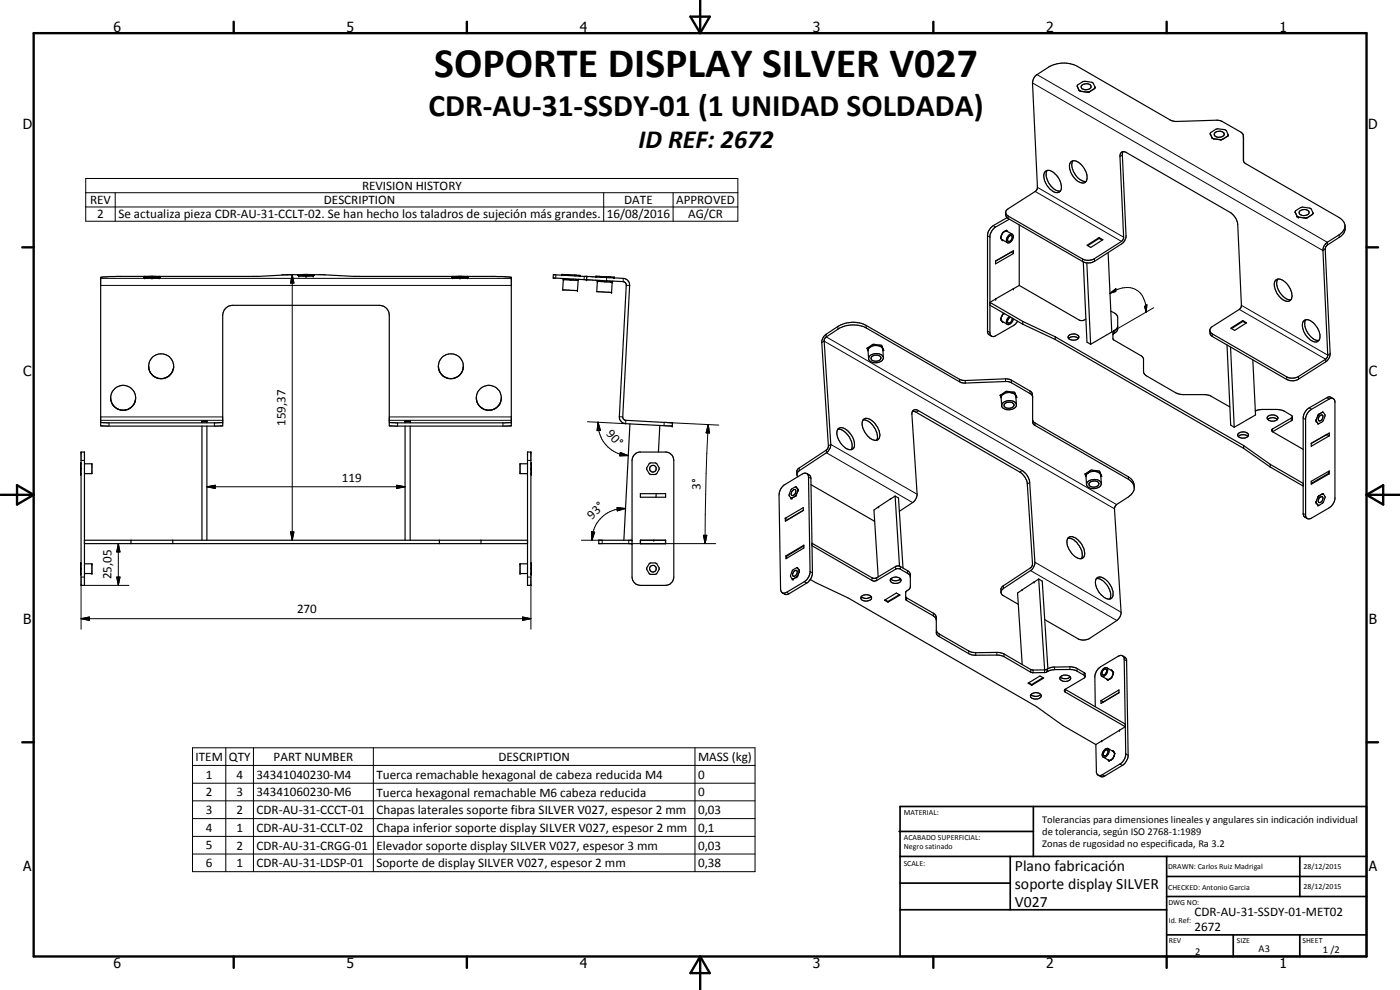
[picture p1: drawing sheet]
<svg xmlns="http://www.w3.org/2000/svg" width="420mm" height="297mm" viewBox="0 0 420 297" stroke-linecap="round" stroke-linejoin="round" font-family="sans-serif">
<g fill="none" stroke="#000" stroke-width=".35">
<path d="M323.3 25.8l.1-.3a3.7 3.7 0 0 1 4.7-.6l.6 1.3M323.3 25.8l.5 1.3M323.8 27.1l.5 .2M323.8 27.1h.1M324.3 27.3l2 .4M324.8 25.5a1.58 1.58 0 0 1 2.6 .7 1.84 1.84 0 0 1-2.9 0zM326.7 27.6l-.2 .1M327 27.6l-.7 .1M327 27.5l-.7 .2M327 27.5v.1M328.5 26.5l-1.5 1M328.5 26.5v.1"/>
<path d="M328.7 26.2l-.2 .4M328.7 26.2l-.2 .3M328.7 26.2h.1M364.6 39.8a1.77 1.77 0 0 1 2.8 .5 1.7 1.7 0 0 1-3 0zM313.7 51.5a1.94 1.94 0 0 1 2.9 .6 4.5 4.5 0 0 1 1.5 5.3l-.2 .2a3.1 3.1 0 0 1-3.6-1.8 3.9 3.9 0 0 1-.6-4.3zM314.3 51.1a5.1 5.1 0 0 0 2.4 5.8l.7 .4h.8M321.4 48.6a2.21 2.21 0 0 1 2.9 .6 4.6 4.6 0 0 1 1.5 5.4 2.09 2.09 0 0 1-2.9-.7 4.5 4.5 0 0 1-1.5-5.3zM322 48.3a4.7 4.7 0 0 0 1.1 4.7 3.7 3.7 0 0 0 2.9 1.4M337 45.5l-.2 1 1.1 24.2a3.1 3.1 0 0 1-1.3 2.5l-8.1 5.2-1.3 .5h-1M363.2 40.1l.2-.3a3.7 3.7 0 0 1 4.6-.6l.6 1.2M363.2 40.1l.6 1.3M363.8 41.4l.4 .2"/>
<path d="M363.8 41.4h.1M363.8 41.4l.4 .3M364.2 41.6l2.1 .4M364.2 41.6v.1M366.3 41.9v.1M366.6 41.9l-.1 .1M366.9 41.8l-.6 .1M366.9 41.8h.1M366.9 41.8l-.6 .2M368.5 40.8l-1.6 1M368.5 40.8v.1M368.5 40.9l-1.6 .9"/>
<path d="M368.6 40.4l-.1 .4M373.2 48l.1 .6 .6 .5 28 16.2a2.78 2.78 0 0 1 1.8 2.6 2.78 2.78 0 0 1-1.8 2.5l-3.6 2.3a2.99 2.99 0 0 0-1.3 2.5l1.5 31.5-.7 1.1-8.1 5.1a3.7 3.7 0 0 1-3.5 .2l-22.4-12.9a1.16 1.16 0 0 1-.7-1.1 1.16 1.16 0 0 1 .7-1.1l8.1-5.2 .6-.8-1-24.6a4.9 4.9 0 0 0-2.3-3.6l-31.1-18a1.2 1.2 0 0 0-1.4-.2 1.2 1.2 0 0 0-.6 1.4l1.1 24.5-.6 .9-8.1 5.2a4 4 0 0 1-3.6 .1l-22.4-12.9-.7-.9M373.2 40.7v.8M373.2 48.3l-.1-8-.7-.6-5.6-3.3-1.4-.3-12.4 .3-1.5-.2-28.3-16.3a9.1 9.1 0 0 0-8.5 .2l-3.5 2.3a3.1 3.1 0 0 0-1.3 2.5l1.4 31.7-.5 .8-8.7 5.6-.3 .6v1l.8 1 22.6 13.1 1 .2M300.4 71.5l.2 .3M300.6 70.6v1.2M300.6 71.8h.1M300.6 71.8v.1M300.6 71.9l1.7 .9M300.7 70.4l-.1 .2M300.7 72h.2M301.5 69.5l-.9 1.1"/>
<path d="M301.5 69.5h-.2M301.5 69.5l.5-.2 1.8 1M301.6 69.3l-.1 .2M302 69.1l.3 .3M302.2 65.3l-4.1 2.4a3.9 3.9 0 0 0-1.7 2.7v29.2l.3 .8 .9 .5M302.3 69.5l-.2-.4-1.2 .7-.6 1.6 .6 .8 .2-.1M302.7 70.6l.6-.4a.95 .95 0 0 1 .9 .7 .95 .95 0 0 1-.3 1 1.09 1.09 0 0 1-1.8 .7v-1zM302.7 71l.5-.3a.74 .74 0 0 1 .7 .6 .74 .74 0 0 1-.5 .8l-.3 .3a.63 .63 0 0 1-.8-.4 .63 .63 0 0 1 .3-.8zM302.9 65.8l-4.1 2.3a3.9 3.9 0 0 0-1.7 2.8v29.1a1.03 1.03 0 0 0 .6 .9 1.03 1.03 0 0 0 1.1-.1l5.6-3.3 1-1.1M303.5 75.6v.1M303.5 75.7l-4.7 2.7M303.5 75.7l.7 .4"/>
<path d="M304.2 76.1v-.9l-5.4 3.1M304.2 76.1l-5.4 3.1v-.9M305.9 67.5v18.1M325.1 78.6l1.1 24.1 1.1 .6M326.2 78.9l1.1 24.4M326.3 73.6l3.5-2.3 1.2 .6-3.6 2.4zM329.8 71.5l1 .6M329.8 71.5l-3.3 2.2M329.8 71.3v.2M332.6 75.8l1.1 23.8-6.4 3.7M389.2 64.9l.5 .3M389.7 65.2l2 .2"/>
<path d="M390.1 63.3a1.78 1.78 0 0 1 2.8 .5 1.7 1.7 0 0 1-3 0zM391.7 65.4h.1M392.1 65.4h-.1M392.4 65.3l-.7 .1M393.9 64.3l-1.5 1M394.1 63.9l-.2 .4M394.1 63.9l-.6-1.2-.4-.3a3.6 3.6 0 0 0-4.4 1l.5 1.5M403.6 67.7a3.1 3.1 0 0 1-1.7 3.5l-3.7 2.4-.5 .9 1.5 31.6a2.91 2.91 0 0 1-1.4 2.5l-8.1 5.1a3.6 3.6 0 0 1-3.5 .2l-22.4-12.9-.5-.6-.2-1.3M43.1 83.1l.3-.2h1.9h2.5l.3 .2M43.1 83.1h.3M43.1 83.1v.1M43.1 83.2h.3"/>
<path d="M43.1 83.2l.3 .1M43.3 83.3h4.5M43.3 83.3h.1M43.3 83.2l.1 .1M43.4 83.1v.1M43.4 83.1l1.9 .1M43.4 83.2h1.9M43.5 82.9l-10.6 .1-2.7 .3 .1 44.5h36.5v-33.2a3 3 0 0 1 3-3h44a3 3 0 0 1 3 3l.1 33.2h36.5v-44.6l-2.6-.2-10.6-.1M44.1 83h3M44.1 83h.1M44.1 83h2.9M45.3 83.2h.1"/>
<path d="M45.4 83.2l.3 .2M45.8 83.2l-.1 .2M45.9 83.2h-.6M45.9 83.2h.1M47 83h.1M47.7 82.9h29.8l14-.6 14.6 .6h29.9M47.7 83.3h.1M47.7 83.3l-2 .1M47.8 83.1v.1M47.8 83.2h.2M47.8 83.1h.3M47.8 83.1l-1.9 .1"/>
<path d="M47.8 83.2h-1.9M47.8 83.3h.1M47.8 83.2l-.1 .1M48 83.2l-.2 .1M48.1 83.1l-.1 .1M89.4 82.5l.3 .1M89.4 82.4v.2M89.4 82.6h.3M89.4 82.6l.2 .2M89.6 82.8h4.5M89.6 82.7v.1M89.6 82.6l.1 .2"/>
<path d="M89.6 82.8h.1M89.7 82.6l1.8 .1M89.7 82.6h.1M89.7 82.8h2M90.3 82.5h3l-1.2 .1M90.3 82.5h.1M90.4 82.5l1.1 .1M91.5 82.6h.6M91.5 82.6v.1M91.5 82.7h.1M91.6 82.7h.4M91.6 82.7l.1 .1"/>
<path d="M91.7 82.8h.3M92 82.7v.1M92.1 82.6v.1M92.1 82.7h-.1M93.3 82.5h-.1M93.9 82.8h.2M93.9 82.8h-1.9M94 82.6h.3M94 82.6l-1.9 .1M94 82.6h.1M94.1 82.7v.1M94.1 82.6l-.2 .2"/>
<path d="M94.3 82.6l-.2 .2M94.3 82.5l-.3 .1M94.3 82.4v.2M135.6 83.1l.3-.2h1.9h2.5l.3 .2M135.6 83.1h.3M135.6 83.1v.1M135.6 83.2h.3M135.6 83.2l.2 .1M135.8 83.3h4.5M135.8 83.3h.1M135.8 83.2v.1M135.9 83.1l1.9 .1"/>
<path d="M135.9 83.1v.1M135.9 83.2h1.9M136.6 83l3 .1zM137.8 83.2h.1M137.9 83.2l.3 .2M138.2 83.2v.2M138.4 83.2h-.6M138.4 83.2h.1M140.2 83.3h.1M140.2 83.3l-2 .1M140.3 83.1v.1M140.3 83.2h.2"/>
<path d="M140.3 83.1h.3M140.3 83.1l-1.9 .1M140.3 83.2h-1.9M140.3 83.3h.1M140.4 83.2l-.2 .1M140.5 83.2l-.2 .1M140.6 83.1l-.1 .1M166.1 82.4l21 1.1a2.03 2.03 0 0 1 1.9 2.1l-2.1 39.7 .7 .8 14.2 .8-.1 .9-13.9-.7a2.06 2.06 0 0 1-1.9-2.1l2-39.9-.3-.3-.6-.3-21-1.1zM168.6 82.4h.1M168.6 82.4l.3 .1M168.6 82.3v.1M168.6 82.4l1.1 .1"/>
<path d="M168.6 82.3l1.1 .1M169.1 83.9h.2M169.1 83.9l-.2 3.1 4.4 .2 .2-3.1M169.1 83.9l-.2-.3 .4 .3M169.3 83.9l4.2 .2M169.7 82.4v.1M169.8 83.6l-.5 .3M170.1 82.5h-.3l.2 .1M170.1 82.5l.1 .1M170.3 82.4l-.6 .1M170.3 82.4l2.1 .1M170.3 82.4v.1"/>
<path d="M170.3 82.5l2.1 .1M170.3 82.5h-.2M170.4 83.7l.9 .3M172.2 83.7l-.7 .3M172.4 82.5l.6 .1M172.4 82.5v.1M172.4 82.6h.1M172.5 82.6h.5M172.5 82.6v.2M172.8 83.8l.3 .3M172.9 82.6l-.2 .2M173 82.6l1.1 .1"/>
<path d="M173 82.6h.1M173.6 83.8l-.4 .3M173.7 83.8l-.2 .3M174.1 82.6l-.3 .2M176.1 82.9v1M178.8 82.9h.1M178.9 82.9l1 .1M178.9 82.9l.2 .2M179.1 84.1l.2 .3M179.1 84.1l.4 .3M179.3 84.4l-.2 3.1 4.2 .3h.2l.2-3.2M179.3 84.4h.1"/>
<path d="M179.5 84.4l.1 .1M179.6 84.5h1.9M179.9 83h.6M179.9 83h.1M180 83l.4 .1M180 84.2l-.4 .3M180 83l.2 .2M180.4 83.1v.1M180.5 83l2.2 .1M180.5 83h.1M180.5 83l-.1 .1M180.6 84.2l.9 .3"/>
<path d="M181.5 84.5l2.2 .1M182.4 84.3l-.9 .2M182.7 83.1h.5M182.7 83.1h.1M182.7 83.1l.1 .1M182.8 83.2h.4M182.8 83.2l-.1 .1M183 84.3l.3 .3M183.1 83.2l-.2 .1M183.2 83.1l1.1 .1M183.2 83.1v.1M183.2 83.2h1.1"/>
<path d="M183.5 84.6l.4-.2-.2 .2M184.3 83.2h.1M184.3 83.2l-.2 .2M297.1 91.6l9.8 5.7M298.8 89.7l-1.7 1 9.8 5.7M300.4 96.1l.2 .2M300.6 95l.7-1-.4 .3-.6 1.5 .6 .9 .2-.1M300.6 96.3v.1M300.6 95v1.3M300.6 95l-.1 .2M300.6 94.9v.1M300.6 96.4h.1"/>
<path d="M300.6 96.4l1.7 .9M300.7 96.5h.2M302.9 94.9a1.79 1.79 0 0 0-.6 2.4M303.3 95.2a1.27 1.27 0 0 0-.7 1.7 1.25 1.25 0 0 0 1.1-1.5M304.1 95.6a1.8 1.8 0 0 1-1.8 1.7M304.2 86.6l-5.4 3.1M305.9 85.6l18 10.5 1 .1 1-.5M305.9 85.6l-1.8 1.1M306.9 96.4l9.8 4.6M306.9 97.3l9.8 4.6M306.9 96.4v.9M333.4 93.3l1.4 .8 .6 .9v3.7a2.17 2.17 0 0 1-1.3 1.5l-.1 .3"/>
<path d="M335.4 97.9l-.2 .7-1.2 .9 .1 2.4 8.7 5.1 .4 .7v3.8l.6 1.1 9.4 5.4 1.8 .4h6.8l1.1 .2 6.2 3.5M369.4 98.5l3.6-2.3 1.1 .7-3.6 2.2zM373 96.4l.9 .5M373 96.4l-3.4 2.2M373 96.2v.2M382.9 84.1a2.79 2.79 0 0 1 3.5 1.3 4.5 4.5 0 0 1 1.1 4.4 2.25 2.25 0 0 1-3.4-.7 4.4 4.4 0 0 1-1.2-5zM383.5 83.7a5 5 0 0 0 3.4 6.3l.5-.1M391.3 96.3l.2-.2a3.1 3.1 0 0 1 3.6 1.9 3.4 3.4 0 0 1 .4 4.4 2.38 2.38 0 0 1-3-1.1 4.2 4.2 0 0 1-1.2-5zM391.9 95.9a5.2 5.2 0 0 0 2.7 6l1.2 .3M44.6 109.9a3.8 3.8 0 0 1 4-3.7 3.8 3.8 0 0 1 3.5 4.2M44.6 109.9l.1 .5M44.7 110.3l.4 1.4 .9 1.1"/>
<path d="M45.6 112.4l.4 .3M46 112.8l.3 .2M46.3 113l.9 .5M46.4 113l.8 .4M47.2 113.4l1.9 .1M47.2 113.5l.5 .1M49.5 113.4l-.4 .2M50.4 113l-.9 .5M50.4 113l-.9 .4M51.1 112.4l-.7 .6M51.8 111.3l-.7 1.1M52 110.8l-.2 .5"/>
<path d="M52.1 110.3l-.3 1M131.6 109.9a3.7 3.7 0 0 1 3.7-3.7 3.7 3.7 0 0 1 3.8 3.7M131.6 109.9l.1 .9M131.6 110.3l.1 .5M131.7 110.8l.9 1.6M132.6 112.4l.7 .6M133.3 113l.8 .5M133.3 113l.8 .4M134.1 113.5l1 .1M134.1 113.4l1 .2M135.1 113.6h.4M136.5 113.5l-1 .1"/>
<path d="M136.5 113.4l-1 .2M137.3 113l-.8 .5M137.3 113l-.8 .4M137.7 112.8l-.4 .2M138.3 112.1l-.6 .7M138.3 112.1l-.6 .6M139 110.8l-.7 1.3M139 110.3l-.1 .5M139.1 109.9l-.1 .9M260.3 104.4l.2 .8M260.4 104.9l-.2-.4 1.8-1.2 2.6 .3 .6 1.5-.2 .2M260.5 105.2l.1 .1"/>
<path d="M260.5 105.2l.2 2.4M261.2 106.6a2.76 2.76 0 0 1 3.9 .6 2.47 2.47 0 0 1-3.8 1.3 1.05 1.05 0 0 1-.1-1.9zM261.7 107a1.56 1.56 0 0 1 2.7 .6 1.72 1.72 0 0 1-3-.1zM261.8 103.4l-.6 .7-.7 .2M262.4 103.3l.3 .2a2.52 2.52 0 0 1 2.3 1.4l.1 2.4M264.2 103.5l-1.9 .2a1.87 1.87 0 0 0-1.8 1.5M264.6 103.7l.5 1.2-.1 .3M300.2 118.5l.3 .9M300.3 119l-.2-.4 1.9-1.2 2.5 .3 .7 1.5-.3 .2M301.7 117.5l-1.2 1.5 .1 2.7M302.3 117.4l.3 .2a3.5 3.5 0 0 1 2.2 1.1M304.1 117.6l-.2 .1a6.8 6.8 0 0 0-3.5 .7"/>
<path d="M304.5 117.8l.3 .9M304.8 118.7l.1 .1M304.9 118.8l.2 .2M304.9 118.9l.1 2.6M305.1 119l-.2 .3M309.9 119.1l-.1-1-.4-.6-6.7-3.8-13 .5-1.5-.3-28.3-16.3a8.7 8.7 0 0 0-8.5 .4l-3.5 2.3a3.1 3.1 0 0 0-1.3 2.5l2 31.2-.6 1-8.4 5.6-.4 .6v1.2M316.7 101l56.5 32.7M316.7 101.9l56.5 32.6M316.7 101v.9M320.7 100.8a1.99 1.99 0 0 1 3.1 .3 1.87 1.87 0 0 1-3.3 0zM320.7 101.6a2.15 2.15 0 0 1 2.9 0M368.2 103.5l1.1 24.1 1.1 .6"/>
<path d="M369.3 104.1l1.1 24.1M376 108l.8 16.5-1.4 .8M400.1 119.6l-.9-.5h-.6l-5.7 3.3a4 4 0 0 0-1.8 2.7v29.2l.2 .6 1 .7M24.2 139.1v-.2v3.5v-.3M24.3 135.6h1v40h-1zM25.3 139.1h2.3v3h-2.3M30.2 126.7h36.6M33.3 120.3l.4 .9M33.7 121.2a3.8 3.8 0 0 1 3.3-5.6 3.8 3.8 0 0 1 3.2 5.6M33.7 121.2l.5 .7M34.2 121.9l1.2 .9M34.2 121.9l1.2 .8"/>
<path d="M35.4 122.8l1.3 .3 1.9-.3M35.4 122.7a3.8 3.8 0 0 0 3.2 0M39.7 121.9l-1.1 .9M39.7 121.9l-1.1 .8M40.2 121.2l-.5 .7M40.6 120.3l-.4 .9M60.5 126.3h1.6v.2h-1.6zM60.6 127.8v34.3M62.1 127.8v34.3M116.8 126.7h36.6M121.5 126.3h1.6v.2h-1.6zM121.6 127.8v34.3"/>
<path d="M123.1 127.8v34.3M143.1 120.3l.3 .9M143.4 121.2a3.8 3.8 0 0 1 3.3-5.6 3.8 3.8 0 0 1 3.3 5.6M143.4 121.2l.6 .7M144 121.9l1.1 .9M144 121.9l1.1 .8M145.1 122.7l1.4 .4 1.8-.4M145.1 122.8l1.4 .3 1.8-.3M149.4 121.9l-1.1 .9M149.4 121.9l-1.1 .8M150 121.2l-.6 .7M150.3 120.3l-.3 .9"/>
<path d="M158.3 139.1h-2.2v3h2.2M158.3 135.6h1v40h-1zM159.5 139.1v-.2v3.5v-.3M189 127.2l-1.8 34.9M190.3 136.5l.5-.5 1-.4h8.3a2.57 2.57 0 0 1 2.1 2.5v35a2.46 2.46 0 0 1-2.5 2.5h-7.5a2.59 2.59 0 0 1-2.5-2.5v-35zM198 127.6l-.4 8M251.4 128.8a5 5 0 0 1 4.4 5l-.3 1.1M251.5 128.7a2.21 2.21 0 0 1 3 .6 5.1 5.1 0 0 1 1.7 5.1 1.84 1.84 0 0 1-2.7-.2 4.7 4.7 0 0 1-2-5.5zM259 126a5.3 5.3 0 0 1 4.3 4.9l-.3 1.2M259.1 125.9a2.35 2.35 0 0 1 3.2 .9 5 5 0 0 1 1.6 4.5 1.39 1.39 0 0 1-2.2 .6 5.3 5.3 0 0 1-2.7-5.8zM273.8 123.4l.8 .1 31.5 18.1a5 5 0 0 1 2.2 3.6l1.6 24.2-.7 1-8.3 5.5-.5 .6v1.3M300.9 120.9a2.7 2.7 0 0 1 4.1 .4 1.74 1.74 0 0 1-2.1 1.6 1.79 1.79 0 0 1-2.3-1.5z"/>
<path d="M301.6 121.1a1.92 1.92 0 0 1 2.7 .2 1.68 1.68 0 0 1-1.3 1.2 1.68 1.68 0 0 1-1.6-.7zM309.9 126.1l.4 .6 28.3 16.3 1.5 1.4 .3 1.8M371.6 130.9a2.3 2.3 0 0 1 3 0M371.7 130a1.78 1.78 0 0 1 3 .6 1.91 1.91 0 0 1-3.3-.1zM373.2 133.7l8 5.6M373.2 134.5l8 5.6M373.2 133.7v.8M375.4 125.3l-5 2.9M376.7 123.3l2-.4h4.6a6.7 6.7 0 0 1 4.3 1.7l.2 .4-.1 1.2-5.8 3.3M380.4 125.9a2.28 2.28 0 0 1 3 0M380.6 124.9a1.91 1.91 0 0 1 2.9 .6 1.91 1.91 0 0 1-3.2-.1zM381.2 139.3l9.9 5.7"/>
<path d="M381.2 139.3v.8M381.9 129.5l9.2 5.3M387.8 125.1l-6 3.7-.2 .4 .3 .3M392.8 123.4l6.1-3.6a1.06 1.06 0 0 1 1.1-.2 1.06 1.06 0 0 1 .6 .9v29.1a4 4 0 0 1-1.7 2.8l-5.3 3a1.06 1.06 0 0 1-1.1 .2 1.06 1.06 0 0 1-.7-.9v-29.1l.3-1zM395.8 124.3l-.2 .3M396 124.8l.7-.3a1.01 1.01 0 0 1 .2 1.2 1.01 1.01 0 0 1-1.1 .5l-.2-.5zM396.9 123.7l-1.1 .6M397.1 123.7h.1M397.2 123.7l.5 .8v.3a2.58 2.58 0 0 1-2 2.3l-.7-.7 .6-1.8M397.2 123.7h-.4l-1 .6M398.9 130.8v-.9l-5.4 3.1M398.9 130.8l-5.4 3.1v-.9"/>
<path d="M398.9 130.8l-.7-.5-4.7 2.8M24.2 140.4v.4M159.5 140.4v.4M192.2 148.1h7.6v1.1h-7.6zM196.9 148.1v1.1M234.8 146l6-3.8a1.09 1.09 0 0 1 1.3-.2 1.09 1.09 0 0 1 .5 1.2l.5 28.2a3.9 3.9 0 0 1-1.7 3.1l-5.3 3.2a1.09 1.09 0 0 1-1.2 .2 1.09 1.09 0 0 1-.6-1.1l-.5-28.3 .3-1.3zM235.7 155.5l.7 .4M236.4 155.9v.1M237.4 149.5h.2M237.4 149.5h.1M237.5 149.5h.1M237.6 149.5h.1"/>
<path d="M237.8 147.2l.7-.3a1.09 1.09 0 0 1-.6 1.8 .59 .59 0 0 1-.5-.4 .59 .59 0 0 1 .2-.7zM238.7 148.8l-1.1 .7M238.7 148.8v.1M239 148.5l-.3 .4M239 148.5l-.2 .2M239.2 142.4l.3-.8 .4-.4 8.1-5.4a3.5 3.5 0 0 0 1.3-2.5l-2-31.4 .5-.7 3.7-2.4a8.8 8.8 0 0 1 8.5-.4l28.5 16.4 1.2 .1 12.8-.4 1.1 .4 5.8 3.3 .4 .5 .1 7.9 .3 .8 28.5 16.4a2.75 2.75 0 0 1 1.7 2.4 2.75 2.75 0 0 1-1.4 2.6l-3.9 2.6-.6 1 2 31.3a3.1 3.1 0 0 1-1.3 2.5l-8.1 5.3a3.8 3.8 0 0 1-3.3 .3l-10.2-5.9M239.2 142.4l.3 .6M239.5 146.8l-.6-.7h-.2a2.57 2.57 0 0 0-1.9 2.7l.6 .7M239.5 147.2l-.5 1.3M239.5 146.8v.4M239.5 146.8v.2M239.5 147.1v.1"/>
<path d="M241.1 153.2v-.9l-5.4 3.2M241.1 153.2l-5.4 3.2v-.9M241.1 153.1l-4.7 2.8M242.1 142.1l.9 .5 .4 1 .4 28.3a3.9 3.9 0 0 1-1.7 3.1l-5.6 3.3-.8 .1-.9-.5M243.4 145.4l19.1 11M267.2 149.7v.1M267.2 149.7l-4.9 3.3 1.3 20.1M267.2 149.7h.1M268.6 148.8l-1.4 1M268.6 148.8l1.1 .6 1.3 21M268.6 148.8l1.3 21M269.9 153.4l4-2.6a3.1 3.1 0 0 0 1.3-2.5l-1.5-24a1.18 1.18 0 0 1 .5-1.3 1.18 1.18 0 0 1 1.5 .2l31 18a4.9 4.9 0 0 1 2.3 3.6l1.6 23.9a3.1 3.1 0 0 1-1.3 2.5l-8.2 5.4a1.17 1.17 0 0 0-.7 1.1 1.17 1.17 0 0 0 .7 1l4.5 2.6"/>
<path d="M325.7 142.2l.3 .8M325.8 142.6l-.2-.4 1.9-1.2 2.5 .4 .7 1.5-.3 .1M326.3 144.7a2.78 2.78 0 0 1 4.2 .2 1.65 1.65 0 0 1-2 1.7 1.63 1.63 0 0 1-2.3-1.7zM327 144.8a1.84 1.84 0 0 1 2.8 .3 1.61 1.61 0 0 1-1.5 1.1 1.61 1.61 0 0 1-1.5-1zM327.2 141.2l-.6 .7-.7 .2M327.8 141.1l.9 .3M328.7 141.4a2.37 2.37 0 0 0-2.8 1.5l.2 2.5M328.7 141.4l.9 .3 .6 .5M329.6 141.3l-.9 .1M330 141.4l.2 .8M330.2 142.2l.2 .3M330.4 142.5l.1 .1"/>
<path d="M330.4 142.5l.1 2.6M330.5 142.6v.1M330.5 142.7l-.1 .3M381.2 140.1l9.9 5.7M393.5 144.4l5.4-3.1v.9l-5.4 3.1zM395.8 148.8l-.2 .3M396.1 149.3l.6-.3a1.02 1.02 0 0 1 .1 1.2 1.02 1.02 0 0 1-1.1 .5l-.1-.6zM396.8 148.2h.4l.5 .8v.4a2.58 2.58 0 0 1-2 2.2l-.7-.7 .6-1.8M396.8 148.2l-1 .6M396.9 148.2l-1.1 .6M396.9 148.2h.1M396.9 148.2h-.1"/>
<path d="M398.7 141.4v.7l-5.2 2.9M398.7 142l.2 .2M24.2 169.1v-.2v3.4v-.2M24.2 170.4v.5M25.3 162.1h133M25.3 163.1h133M25.3 169.2h2.3v2.9h-2.3M39.3 162.1v1M51.8 162.1v1M131.9 162.1v1M144.3 162.1v1M158.3 169.2h-2.2v2.9h2.2"/>
<path d="M159.5 169.1v-.2v3.4v-.2M159.5 170.4v.5M189.7 162.1h-10v1h10M192.2 162.1h7.6l-.1 1h-7.5zM192.2 162.1v1M235.9 166.8l5.3-3.2v.8l-5.3 3.2zM235.9 166.8l.2 .1M237.8 173.7h.3M237.8 173.7l.1 .1M238.1 173.7l-.1 .1M238.3 171.4l.7-.3a1.01 1.01 0 0 1 .1 1.2 1.01 1.01 0 0 1-1.2 .5v-.5zM239.1 173.1l-1 .6"/>
<path d="M239.4 172.8l-.3 .3M239.8 171.1l.1 .3M239.8 171.1l-.5-.8h-.3a2.6 2.6 0 0 0-1.7 2.7l.5 .7M239.9 171.4l-.5 1.4M241.2 163.8l-5.1 3.1v.6M243.2 173.9l11.3 5.5 56.6 32.6 7.9 5.7 9.9 5.7M258.6 178.9a1.78 1.78 0 0 1 3 .6 1.99 1.99 0 0 1-3.3 .1zM261.4 179a2.27 2.27 0 0 1-2.9 0M265.6 180l.9 .5M267.3 173.7a2.05 2.05 0 0 1 3.1 .3 1.83 1.83 0 0 1-1.6 1.1 1.83 1.83 0 0 1-1.6-1zM269.9 178.4l-3.4 2.1M270.2 173.6v.1"/>
<path d="M270.3 173.7a2.19 2.19 0 0 1-3 0M271.8 179.1l8.8 5.2 .4 .9v4.8l.4 .7 9.3 5.4 1.7 .5h7.2l1.1 .2 9.1 5h3.8l1.4-.6 1.5-.3h5.4l1 .3 2.8 1.7M273.2 173l-.4-.7-.5-.3-2.3-1.3-.8-.1-6.1 3.6-1 .1-18.4-10.6v-.7l18.2 10.5 1.2-.1 5.8-3.5 .9-.1 2.5 1.4 .7 .5 .2 .7v3.7l-.4 .7-1 .8 .1 2.4 8.2 4.8 .6 .5 .3 .8M306.8 177l-1.4 .9 1.4 21.5M311.7 173.7l-4.9 3.3M311.7 173.7l1.1 .7 1.7 26.2M311.7 173.7l1.8 27.3M320.5 161.5a5 5 0 0 1 4.2 4.2l.1 1.1-.3 .8M320.6 161.3a2.28 2.28 0 0 1 3.2 1 4.3 4.3 0 0 1 1.4 5 2.66 2.66 0 0 1-3.6-1.3 3.9 3.9 0 0 1-1-4.7zM329 173.6a4.7 4.7 0 0 1 4.2 3.8l.2 1.2-.3 1.1M329.1 173.5l.2-.2a2.89 2.89 0 0 1 3.4 1.5 5 5 0 0 1 1.1 4.4 1.67 1.67 0 0 1-2.7-.2 5 5 0 0 1-2.1-5.3zM265.5 180.1l3.5-2.2 1.1 .7-3.6 2.1z"/>
<path d="M266.5 180.5v.2M281 189.1l.8 1.1 9.2 5.3 1.8 .3 6.8-.1 1.1 .3 9 5h4.1l2.3-.8 5.4-.1 1.7 .5 2.4 1.4 .1 1.1-.3 .4-5.7 3.3-.3 .4 .2 .4 18.1 10.5M336.9 196.8l.9 .5 .3 .7 .5 28.6a4.1 4.1 0 0 1-1.8 3.1l-5.5 3.3h-.9l-.8-.4M308.6 205l3.5-2.2 1.1 .7-3.5 2.1zM308.7 204.9l.9 .5M309.4 208.4a2.2 2.2 0 0 1 2.9 0 .91 .91 0 0 1 0 1 .91 .91 0 0 1-.9 .3 1.4 1.4 0 0 1-2.1-1.1zM309.6 205.4l.1 .2M312.3 208.4a2.15 2.15 0 0 1-2.9 0M313 203.3l-3.4 2.1M319.7 206.8l18 10.5v.8M321.2 203.1a2.27 2.27 0 0 1-3 0M321.2 203.1a2.25 2.25 0 0 0-3 0"/>
<path d="M321.2 203.1a1.04 1.04 0 0 1-.2 1.1 1.04 1.04 0 0 1-1.1 .3 1.36 1.36 0 0 1-1.8-1.2l.1-.2M328.7 212l-.1-8.8a3.9 3.9 0 0 1 1.7-3.1l5.3-3.2a1.08 1.08 0 0 1 1.2-.1 1.08 1.08 0 0 1 .6 1.1l.5 28.3a3.6 3.6 0 0 1-1.8 3l-5.3 3.3a1.08 1.08 0 0 1-1.2 .1 1.08 1.08 0 0 1-.6-1.1l-.1-8.1M330.4 210.2l.7 .4M330.7 202.9l1.6 .9h.7M330.9 200.9a.89 .89 0 0 1 1.5-.2 1.85 1.85 0 0 1-1.7 2.2 1.35 1.35 0 0 1 .2-2zM331.1 210.6v.1M331.2 201a.56 .56 0 0 1 .9-.1 .56 .56 0 0 1-.1 .8 .7 .7 0 0 1-.4 .7 .7 .7 0 0 1-.9-.2v-.4zM332.2 200.3l1.6 1M333 203.8h-.1M333.2 203.7l-.2 .1M333.4 201.1l.2-.1 .6 .8-.5 1.6-1.3 .7-.3-.3 .4 .3M333.6 201.2h.1"/>
<path d="M333.8 201.3h.1M333.8 201.3l.1 .1M333.9 201.4v1.2M333.9 201.4l.2 .2M333.9 202.6l-.9 1.2M333.9 202.6v.2M334 202.4l-.1 .2M335.8 207.8l-4.7 2.8M335.8 207.9v-.9l-5.4 3.2M335.8 207.9l-5.4 3.2v-.9M335.9 219.1h.1M336 219.1l-5.4 3.2"/>
<path d="M337.7 218.1l-1.8 1M330.7 222.3l-1.8 1.1M331.3 225.2l.4-.4a.72 .72 0 0 1 1-.1 .72 .72 0 0 1 .1 1 1.4 1.4 0 0 1-1.8 1.4l-.2-.9zM331.5 225.4a.54 .54 0 0 1 .5-.5 .54 .54 0 0 1 .5 .4 .98 .98 0 0 1-.2 1.1 .98 .98 0 0 1-1.1 .2zM332.6 224.6l1.6 1M332.6 228l.3 .3M333.6 227.9l-.3 .2M333.8 225.3l.2-.1 .6 .9-.6 1.5-1.2 .8-.2-.4M334 225.4h.2M334.2 225.6l.3 .2M334.2 225.5l.3 .7-.2 .7M334.3 226.9a1.54 1.54 0 0 1-1.6 1.2l-1.6-.9"/>
<path d="M334.3 226.9v.1M334.4 226.7l-.1 .2"/>
<circle cx="195.9" cy="140.6" r="1.88"/>
<circle cx="196" cy="140.6" r="1"/>
<circle cx="195.9" cy="170.6" r="1.88"/>
<circle cx="196" cy="170.6" r="1"/>
</g>
<g fill="#000">
<circle cx="363.2" cy="40.1" r=".18"/>
<circle cx="388.7" cy="63.6" r=".18"/>
<circle cx="389.2" cy="64.9" r=".18"/>
<circle cx="389.7" cy="65.2" r=".18"/>
<circle cx="43.4" cy="83.3" r=".18"/>
<circle cx="43.5" cy="83.3" r=".18"/>
<circle cx="45.5" cy="83.4" r=".18"/>
<circle cx="45.7" cy="83.4" r=".18"/>
<circle cx="47.7" cy="83.3" r=".18"/>
<circle cx="47.8" cy="83.3" r=".18"/>
<circle cx="89.6" cy="82.8" r=".18"/>
<circle cx="89.7" cy="82.8" r=".18"/>
<circle cx="91.7" cy="82.8" r=".18"/>
<circle cx="92" cy="82.8" r=".18"/>
<circle cx="93.9" cy="82.8" r=".18"/>
<circle cx="94.1" cy="82.8" r=".18"/>
<circle cx="135.8" cy="83.3" r=".18"/>
<circle cx="136" cy="83.3" r=".18"/>
<circle cx="136.6" cy="83.1" r=".18"/>
<circle cx="138" cy="83.4" r=".18"/>
<circle cx="138.2" cy="83.4" r=".18"/>
<circle cx="140.2" cy="83.3" r=".18"/>
<circle cx="140.3" cy="83.3" r=".18"/>
<circle cx="168.6" cy="82.4" r=".18"/>
<circle cx="169.1" cy="83.9" r=".18"/>
<circle cx="173.3" cy="87.2" r=".18"/>
<circle cx="174.1" cy="82.6" r=".18"/>
<circle cx="174.1" cy="82.7" r=".18"/>
<circle cx="176.1" cy="83.9" r=".18"/>
<circle cx="176.1" cy="82.9" r=".18"/>
<circle cx="178.8" cy="83" r=".18"/>
<circle cx="179.3" cy="84.4" r=".18"/>
<circle cx="183.5" cy="87.8" r=".18"/>
<circle cx="183.7" cy="84.6" r=".18"/>
<circle cx="184.3" cy="83.2" r=".18"/>
<circle cx="298.8" cy="89.7" r=".18"/>
<circle cx="301.3" cy="94" r=".18"/>
<circle cx="304.1" cy="86.7" r=".18"/>
<circle cx="304.2" cy="86.6" r=".18"/>
<circle cx="24.2" cy="139.1" r=".18"/>
<circle cx="24.2" cy="138.9" r=".18"/>
<circle cx="24.3" cy="135.6" r=".18"/>
<circle cx="25.3" cy="135.6" r=".18"/>
<circle cx="30.2" cy="126.1" r=".18"/>
<circle cx="60.6" cy="126.5" r=".18"/>
<circle cx="62.1" cy="126.5" r=".18"/>
<circle cx="66.8" cy="126.7" r=".18"/>
<circle cx="66.8" cy="126.1" r=".18"/>
<circle cx="116.8" cy="126.1" r=".18"/>
<circle cx="121.6" cy="126.5" r=".18"/>
<circle cx="123.1" cy="126.5" r=".18"/>
<circle cx="153.4" cy="126.1" r=".18"/>
<circle cx="153.4" cy="126.7" r=".18"/>
<circle cx="158.3" cy="135.6" r=".18"/>
<circle cx="159.3" cy="135.6" r=".18"/>
<circle cx="159.5" cy="138.9" r=".18"/>
<circle cx="159.5" cy="139.1" r=".18"/>
<circle cx="201.7" cy="127.8" r=".18"/>
<circle cx="395" cy="126" r=".18"/>
<circle cx="395" cy="126.4" r=".18"/>
<circle cx="395.6" cy="124.6" r=".18"/>
<circle cx="395.6" cy="127.1" r=".18"/>
<circle cx="395.8" cy="124.3" r=".18"/>
<circle cx="398.2" cy="130.3" r=".18"/>
<circle cx="24.2" cy="140.4" r=".18"/>
<circle cx="24.2" cy="140.8" r=".18"/>
<circle cx="24.2" cy="142.4" r=".18"/>
<circle cx="24.2" cy="142.1" r=".18"/>
<circle cx="159.5" cy="140.4" r=".18"/>
<circle cx="159.5" cy="142.4" r=".18"/>
<circle cx="159.5" cy="140.8" r=".18"/>
<circle cx="159.5" cy="142.1" r=".18"/>
<circle cx="237.4" cy="149.5" r=".18"/>
<circle cx="237.6" cy="149.5" r=".18"/>
<circle cx="238.9" cy="146.1" r=".18"/>
<circle cx="239" cy="148.5" r=".18"/>
<circle cx="239.5" cy="146.8" r=".18"/>
<circle cx="239.5" cy="147.2" r=".18"/>
<circle cx="263.7" cy="152.1" r=".18"/>
<circle cx="395" cy="150.9" r=".18"/>
<circle cx="395" cy="150.5" r=".18"/>
<circle cx="395.6" cy="151.6" r=".18"/>
<circle cx="395.6" cy="149.1" r=".18"/>
<circle cx="395.8" cy="148.8" r=".18"/>
<circle cx="24.2" cy="168.9" r=".18"/>
<circle cx="24.2" cy="170.4" r=".18"/>
<circle cx="24.2" cy="172.3" r=".18"/>
<circle cx="24.2" cy="172.1" r=".18"/>
<circle cx="24.2" cy="169.1" r=".18"/>
<circle cx="24.2" cy="170.9" r=".18"/>
<circle cx="27.6" cy="172.1" r=".18"/>
<circle cx="27.6" cy="169.2" r=".18"/>
<circle cx="156.1" cy="172.1" r=".18"/>
<circle cx="156.1" cy="169.2" r=".18"/>
<circle cx="159.5" cy="172.3" r=".18"/>
<circle cx="159.5" cy="168.9" r=".18"/>
<circle cx="159.5" cy="172.1" r=".18"/>
<circle cx="159.5" cy="169.1" r=".18"/>
<circle cx="159.5" cy="170.4" r=".18"/>
<circle cx="159.5" cy="170.9" r=".18"/>
<circle cx="189.7" cy="162.1" r=".18"/>
<circle cx="189.7" cy="163.1" r=".18"/>
<circle cx="196.2" cy="162.1" r=".18"/>
<circle cx="237.8" cy="173.7" r=".18"/>
<circle cx="238.1" cy="173.7" r=".18"/>
<circle cx="239.1" cy="173.1" r=".18"/>
<circle cx="239.3" cy="170.3" r=".18"/>
<circle cx="239.4" cy="172.8" r=".18"/>
<circle cx="239.8" cy="171.1" r=".18"/>
<circle cx="239.9" cy="171.4" r=".18"/>
<circle cx="310.3" cy="174.6" r=".18"/>
<circle cx="319.7" cy="206.8" r=".18"/>
<circle cx="336" cy="219.1" r=".18"/>
<circle cx="330.7" cy="222.3" r=".18"/>
</g>
<g fill="none" stroke="#000" stroke-width=".3">
<path d="M309.9 24.9l87.1 50.3 .7-.5M311.2 22.4l87.1 50.3 .1 .8M25.7 53.6h195.7v12.8h-195.7zM25.7 57.8h195.7M34.6 57.8v8.6M181.2 57.8v8.6M202 57.8v8.6M310.7 57.4l25.9 15M311.4 56.2l25.8 15M336.8 46.5l-.7 .5M373.2 40.8v.7M373.2 48v.2"/>
<path d="M25.7 62.1h195.7M296.4 70.7l.7 .5M298.1 67.7l.7 .4M300.9 72l-.1 .1M302 69.1v.1M302.5 64.8l.1 .8M324.9 77.7v.8M328.5 77.6v.8M401.9 70.4v.8M30.2 83.5h123.2M30.2 85.6h123.2M84.5 82.4h3.4"/>
<path d="M87.7 82.4l.5 2.5h-1zM87.7 82.4v79.7M166.8 82.5v.9M175.3 82.9v1M182.1 83.3l-.1 .9M187.1 83.5l-.1 1M187.9 85.6h1.1M251.4 98l.1 .8M259.9 97.6l.1 .8M296.4 99.3l.7 .4M300.9 96.5l-.1 .1M333.1 88l1.8-1.4-.1 .9z"/>
<path d="M333.1 88l1.8-1a5.9 5.9 0 0 1 9 4.7l.1 1.9M334.3 99.2v.9M343.5 91.9l.7-.5-.2 2.2zM346.2 92.3l-11.7 6.8v.8M371.9 92.8l25.9 15v.8M372.6 91.6l25.9 15 .7-.5M246.6 102.8l.7-.4 87.2 50.3M247.9 100.3l.1 .8 87.1 50.3M260.3 104.4h.1M265.2 104.9l-.1 .1M287.9 113.8l.1 .8M289.7 114.2v.7"/>
<path d="M300.2 118.5v.1M301.7 113.7l.1 .8M303.5 114l.1 .9M305.1 119l-.1 .1M309.1 117.3v.8M363.8 100.2v.8M386.2 113.1v.8M389.7 112.9v.8M398.2 119.3l.7 .5M24.3 138.1h1M30.2 125.1h36.6M30.2 126.1h36.6"/>
<path d="M32.7 126.9v.9M64.3 126.9v.9M116.8 125.1h36.6M116.8 126.1h36.6M119.3 126.9v.9M150.9 126.9v.9M158.3 138.1h1M179.5 126.7l.7 2.5h-1zM179.5 126.7a10.4 10.4 0 0 0 1.5 5.8 10 10 0 0 0 5.1 3.8l2.4 .4M185.9 125l1 .1M186.2 135.8l2.3 .9-2.5 .1zM187.8 126.1v1l-11.5-.6"/>
<path d="M212.5 127.4l.4 2.5h-1zM212.5 127.4l-.6 14.8-.3 20.9M215.7 127.6l-16.4-.9v1M248 135v.8l25.9 15M248.6 133.8l.7-.5 25.9 15M275.7 123.2l-.8 .5M310.6 126.9l.1 .8M381.9 128.7v.8M387.6 125.4v.8M391.1 125.5l.7 .4M392.9 122.4l.7 .4M62.1 146l2.5-.4v1z"/>
<path d="M62.1 146h59.5M87.2 159.6h1l-.5 2.5zM119.1 145.6l2.5 .4-2.5 .6zM177.5 159.6l1 .1-.8 2.4zM185.2 152.3l2.5 .3-2.5 .7zM187.7 152.6a10 10 0 0 0-5.9 1.6 9.5 9.5 0 0 0-3.8 5.4l-.3 2.5M239.8 140.4l.1 .8M242.6 143.2l.8 .4M306.7 141.2l-.6 .4M309 144.8l-.7 .4M325.7 142.2h.1M330.6 142.7h-.1"/>
<path d="M338.6 143l.1 .8M391.1 154.1l.7 .3M24.3 173.1h1M24.3 175.6v13.2M25.3 175.6h13.4M35 173.1h1l-.5 2.5zM35.5 163.1l.5 2.5h-1zM35.5 163.1v12.5M158.3 173.1h1M159.3 175.6v13.2M174.5 162.1h6.2v1M188.7 162.1v1h26.1"/>
<path d="M211.1 160.6h1l-.5 2.5zM236.1 177.7l.7 .4M241.4 174.5l.7 .5M243.1 171.4l.7 .5M261.7 173.4v.8M263.1 173.4v.8M268.8 170v.8M270.2 170v.8M272.1 179.4v.8M272.3 171.2v.8M301.1 175.8v.8M309.3 171.2l25.9 15"/>
<path d="M310.6 168.7l25.9 15M24.3 185.6l2.5-.5v1zM24.3 185.6h135M156.8 185.1l2.5 .5-2.5 .5zM280.1 184v.8M281.8 190.2l.1 .8M290.7 195.3v.8M292.8 195.8l.1 .8M299.2 195.7v.9M301.3 196.2v.8M337.4 197.9l.7 .4M309.3 200.9v.8"/>
<path d="M310 201v.8M313.5 201v.8M314.1 200.8v.8M314.4 200.7v.8M316.5 200.2v.7M319.7 206.8v.8M321.1 200.1v.8M323.2 200.6v.8M325.3 201.8l.1 .8M332.4 204l.1 .1M333.7 201.1l-.1 .1M57.8 224.4h168.8v37.1h-168.8z"/>
<path d="M57.8 229.7h168.8M57.8 235h168.8M67.8 224.4v37.1M76.1 224.4v37.1M112 224.4v37.1M208.6 224.4v37.1M330.8 232.5l.7 .3M332.9 228.3h.1M334.1 225.3l-.1 .1M336.1 229.2l.7 .5M337.9 226.2l.7 .4M57.8 240.3h168.8"/>
<path d="M57.8 245.6h168.8M57.8 251h168.8M57.8 256.2h168.8"/>
</g>
<g fill="none" stroke="#000" stroke-width=".71">
<path d="M10.1 9.9h400v277.1h-400zM70.1 6.5v3.4M140.1 6.5v3.4M207.2 5h5.8l-2.9 4.9zM210.1 0v9.9M280.1 6.5v3.4M350.1 6.5v3.4M6.7 74.2h3.4M410.1 74.2h3.5M.1 148.5h10M5.1 145.6l5 2.9-5 2.9zM410.1 148.5h10"/>
<path d="M410.1 148.5l5-2.9v5.8zM6.7 222.7h3.4M410.1 222.7h3.5M70.1 287v3.4M140.1 287v3.4M210.1 287v10M210.1 287l2.9 5h-5.8zM280.1 287v3.4M350.1 287v3.4"/>
</g>
<g fill="none" stroke="#000" stroke-width=".51">
<path d="M269.8 249.5h40.3M270.1 242h140v45h-140zM270.1 257h140M303.2 257v16M310.1 242v15M350.1 257v30M390.1 257v12M270.1 265h33.1M270.1 273h80M350.1 269h60M350.1 263h60M350.1 280.5h60"/>
<path d="M370.1 280.5v6.5M390.1 280.5v6.5"/>
</g>
<g fill="#000">
<path d="M87.7 82.4l.5 2.5h-1zM333.1 88l1.8-1.4-.1 .9zM343.5 91.9l.7-.5-.2 2.2zM179.5 126.7l.7 2.5h-1zM186.2 135.8l2.3 .9-2.5 .1zM212.5 127.4l.4 2.5h-1zM62.1 146l2.5-.4v1zM87.2 159.6h1l-.5 2.5zM119.1 145.6l2.5 .4-2.5 .6zM177.5 159.6l1 .1-.8 2.4zM185.2 152.3l2.5 .3-2.5 .7zM35 173.1h1l-.5 2.5z"/>
<path d="M35.5 163.1l.5 2.5h-1zM211.1 160.6h1l-.5 2.5zM24.3 185.6l2.5-.5v1zM156.8 185.1l2.5 .5-2.5 .5z"/>
</g>
<text font-size="12.6" x="130.3" y="23.2">SOPORTE DISPLAY SILVER V027</text>
<text font-size="9.4" x="128.6" y="34.9">CDR-AU-31-SSDY-01 (1 UNIDAD SOLDADA)</text>
<text font-size="7.9" x="191.6" y="44.4">ID REF: 2672</text>
<g font-size="4.7">
<text x="304.6" y="261.2">Plano fabricación</text>
<text x="304.6" y="266.6">soporte display SILVER</text>
<text x="304.6" y="272">V027</text>
</g>
<g font-size="4.2">
<text x="34" y="9.6">6</text>
<text x="104" y="9.6">5</text>
<text x="174" y="9.6">4</text>
<text x="244" y="9.6">3</text>
<text x="314" y="9.6">2</text>
<text x="384" y="9.6">1</text>
<text x="6.8" y="38.7">D</text>
<text x="410.6" y="38.7">D</text>
<text x="7" y="112.9">C</text>
<text x="410.8" y="112.9">C</text>
<text x="7" y="187.1">B</text>
<text x="410.8" y="187.1">B</text>
<text x="7" y="261.4">A</text>
<text x="410.8" y="261.4">A</text>
<text x="34" y="290.4">6</text>
<text x="104" y="290.4">5</text>
<text x="174" y="290.4">4</text>
<text x="244" y="290.4">3</text>
<text x="314" y="290.4">2</text>
<text x="384" y="290.4">1</text>
</g>
<g font-size="3.9">
<text x="108.7" y="56.9">REVISION HISTORY</text>
<text x="27" y="61.3">REV</text>
<text x="29.2" y="65.5">2</text>
<text x="35.5" y="65.3">Se actualiza pieza CDR-AU-31-CCLT-02. Se han hecho los taladros de sujeción más grandes.</text>
<text x="97.2" y="61.3">DESCRIPTION</text>
<text x="182.1" y="65.4">16/08/2016</text>
<text x="187.4" y="61.3">DATE</text>
<text x="202.9" y="61.3">APPROVED</text>
<text x="206.5" y="65.4">AG/CR</text>
<text x="85.7" y="127.8" transform="rotate(-90 85.7 127.8)">159,37</text>
<text x="181.8" y="130.2" transform="rotate(48 181.8 130.2)">90°</text>
<text x="102.6" y="144.5">119</text>
<text x="210.3" y="146.9" transform="rotate(-88 210.3 146.9)">3°</text>
<text x="177.7" y="155.9" transform="rotate(-43 177.7 155.9)">93°</text>
<text x="33.5" y="173.9" transform="rotate(-90 33.5 173.9)">25,05</text>
<text x="89.1" y="184.1">270</text>
<text x="58.7" y="228.3">ITEM</text>
<text x="61.8" y="233.6">1</text>
<text x="68.7" y="228.3">QTY</text>
<text x="70.9" y="233.6">4</text>
<text x="77" y="233.6">34341040230-M4</text>
<text x="82.1" y="228.3">PART NUMBER</text>
<text x="113" y="233.7">Tuerca remachable hexagonal de cabeza reducida M4</text>
<text x="149.6" y="228.3">DESCRIPTION</text>
<text x="209.5" y="228.4">MASS (kg)</text>
<text x="209.5" y="233.6">0</text>
<text x="61.8" y="238.9">2</text>
<text x="70.9" y="238.9">3</text>
<text x="77" y="238.9">34341060230-M6</text>
<text x="113" y="239">Tuerca hexagonal remachable M6 cabeza reducida</text>
<text x="209.5" y="238.9">0</text>
<text x="61.8" y="244.2">3</text>
<text x="70.9" y="244.2">2</text>
<text x="77" y="244.2">CDR-AU-31-CCCT-01</text>
<text x="113" y="244.3">Chapas laterales soporte fibra SILVER V027, espesor 2 mm</text>
<text x="209.5" y="244.2">0,03</text>
<text x="61.8" y="249.6">4</text>
<text x="70.9" y="249.6">1</text>
<text x="77" y="249.6">CDR-AU-31-CCLT-02</text>
<text x="113" y="249.6">Chapa inferior soporte display SILVER V027, espesor 2 mm</text>
<text x="209.5" y="249.6">0,1</text>
<text x="61.8" y="254.8">5</text>
<text x="70.9" y="254.9">2</text>
<text x="77" y="254.9">CDR-AU-31-CRGG-01</text>
<text x="113" y="254.9">Elevador soporte display SILVER V027, espesor 3 mm</text>
<text x="209.5" y="254.9">0,03</text>
<text x="61.8" y="260.2">6</text>
<text x="70.9" y="260.2">1</text>
<text x="77" y="260.2">CDR-AU-31-LDSP-01</text>
<text x="113" y="260.3">Soporte de display SILVER V027, espesor 2 mm</text>
<text x="209.5" y="260.2">0,38</text>
<text x="358.5" y="275">CDR-AU-31-SSDY-01-MET02</text>
<text x="358.5" y="279.4">2672</text>
</g>
<g font-size="3.1">
<text x="312.7" y="246.8">Tolerancias para dimensiones lineales y angulares sin indicación individual</text>
<text x="312.7" y="250.4">de tolerancia, según ISO 2768-1:1989</text>
<text x="312.7" y="254">Zonas de rugosidad no especificada, Ra 3.2</text>
<text x="358.7" y="286.5">2</text>
<text x="377.7" y="285.6">A3</text>
<text x="397" y="285.9">1 /2</text>
</g>
<g font-size="2.4">
<text x="271.2" y="244.4">MATERIAL:</text>
<text x="271.3" y="252">ACABADO SUPERFICIAL:</text>
<text x="271.3" y="254.6">Negro satinado</text>
<text x="271.2" y="259.7">SCALE:</text>
<text x="350.6" y="260.8">DRAWN: Carlos Ruiz Madrigal</text>
<text x="391.2" y="260.6">28/12/2015</text>
<text x="350.6" y="267">CHECKED: Antonio Garcia</text>
<text x="391.2" y="266.7">28/12/2015</text>
<text x="350.6" y="271.4">DWG NO:</text>
<text x="350.8" y="276.9">Id. Ref:</text>
<text x="350.8" y="282.8">REV</text>
<text x="371.2" y="282.9">SIZE</text>
<text x="390.9" y="282.9">SHEET</text>
</g>
</svg>
